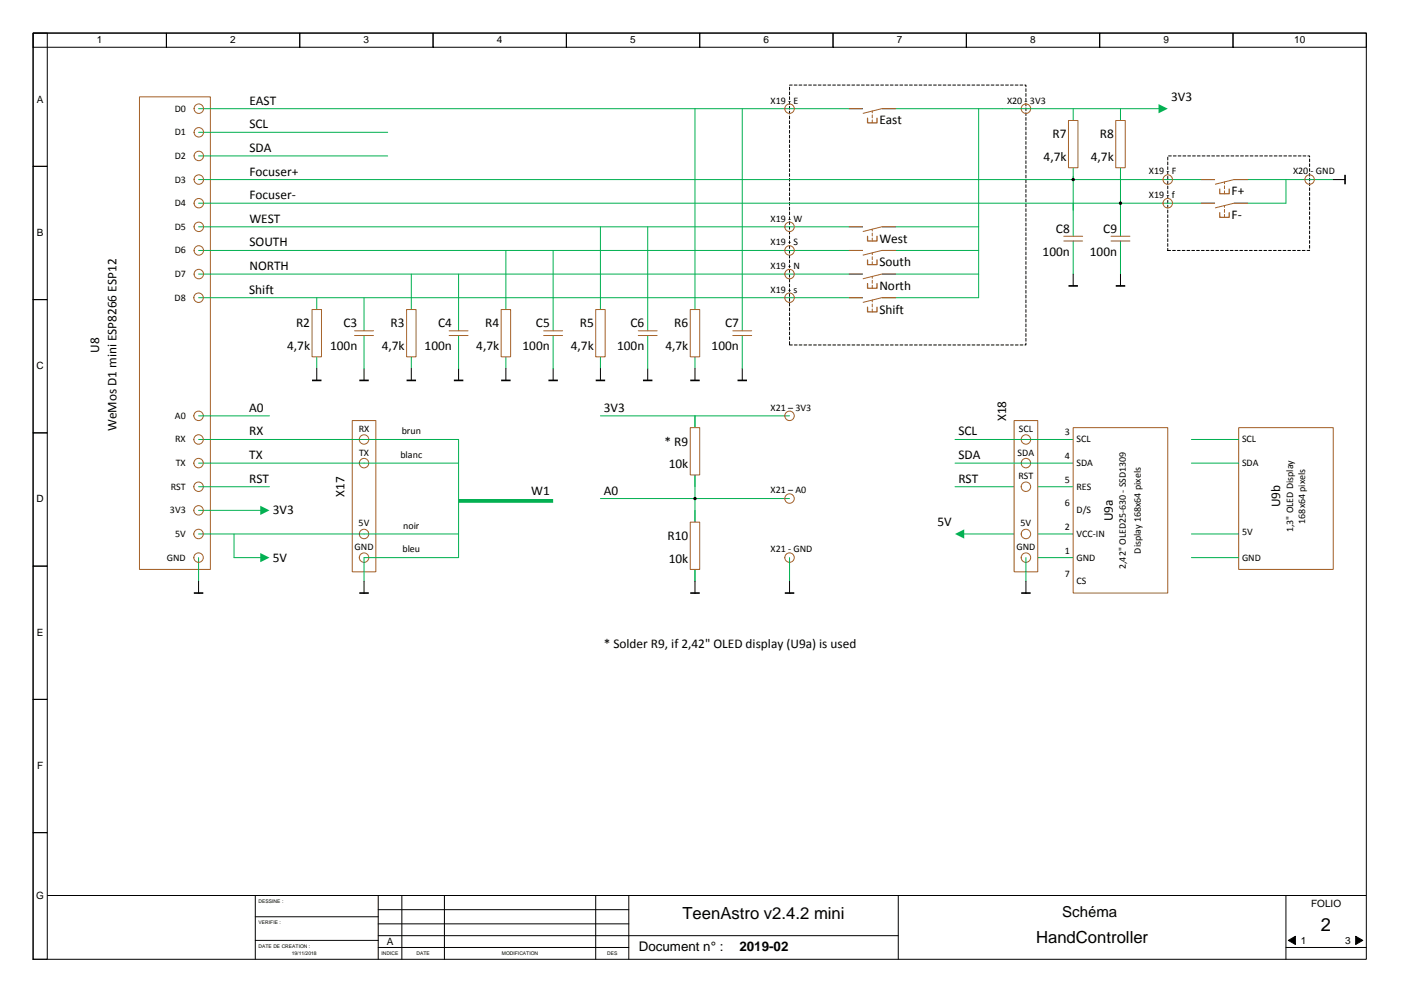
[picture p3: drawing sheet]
<svg xmlns="http://www.w3.org/2000/svg" width="297mm" height="210mm" viewBox="0 0 297 210" stroke-linecap="round" stroke-linejoin="round" font-family="sans-serif">
<g fill="none" stroke="#000" stroke-width=".21">
<path d="M7 7h282v196h-282zM7 7h28.2v3h-28.2zM7 7h3v28.2h-3zM35.2 7h28.2v3h-28.2zM63.4 7h28.2v3h-28.2zM91.6 7h28.2v3h-28.2zM119.8 7h28.2v3h-28.2zM148 7h28.2v3h-28.2zM176.2 7h28.2v3h-28.2zM204.4 7h28.2v3h-28.2zM232.6 7h28.2v3h-28.2zM260.8 7h28.2v3h-28.2z"/>
<path d="M7 35.2h3v28.2h-3zM7 63.4h3v28.2h-3zM7 91.6h3v28.2h-3zM7 119.8h3v28.2h-3zM7 148h3v28.2h-3zM7 176.2h3v26.8h-3zM10 189.5h279M54 189.5v13.5M54 199h26M54 194h26M80 189.5v13.5M80 198h110"/>
<path d="M80 195.5h53M80 192.5h53M85 189.5v13.5M94 189.5v13.5M126 189.5v13.5M133 189.5v13.5M190 189.5v13.5M272 189.5v13.5M272.5 199l1.5-.9v1.8zM286.7 198.1l1.6 .9-1.6 .9zM80 200.5h53M272 200.5h17"/>
</g>
<path d="M272.5 199l1.5-.9v1.8zM286.7 198.1l1.6 .9-1.6 .9z" fill="#000"/>
<path d="M202 103h35M203.7 113h23.3" fill="none" stroke="#00b050" stroke-width=".21"/>
<path d="M202 113l1.9-1v2z" fill="#00b050"/>
<path d="M167 58h40M167 48h40M147 88v35M217 118h10" fill="none" stroke="#00b050" stroke-width=".21"/>
<path d="M247 53h30v-20h-30v20M167 73h50v-55h-50v55" fill="none" stroke="#000" stroke-width=".21" stroke-dasharray=".6 .4"/>
<path d="M214.5 89h5v32h-5z" fill-rule="evenodd" fill="#fff"/>
<g fill="none" stroke="#a56027" stroke-width=".21">
<path d="M214.5 89h5v32h-5z"/>
<circle cx="217" cy="93" r="1"/>
<circle cx="217" cy="98" r="1"/>
<circle cx="217" cy="113" r="1"/>
<circle cx="217" cy="118" r="1"/>
</g>
<path d="M74.5 89h5v32h-5z" fill-rule="evenodd" fill="#fff"/>
<g fill="none" stroke="#a56027" stroke-width=".21">
<path d="M74.5 89h5v32h-5z"/>
<circle cx="77" cy="93" r="1"/>
<circle cx="77" cy="98" r="1"/>
<circle cx="77" cy="113" r="1"/>
<circle cx="77" cy="118" r="1"/>
</g>
<path d="M29.5 20.5h15v100h-15z" fill-rule="evenodd" fill="#fff"/>
<g fill="none" stroke="#a56027" stroke-width=".21">
<path d="M29.5 20.5h15v100h-15z"/>
<circle cx="42" cy="28" r="1"/>
<circle cx="42" cy="33" r="1"/>
<circle cx="42" cy="38" r="1"/>
<circle cx="42" cy="23" r="1"/>
<circle cx="42" cy="43" r="1"/>
<circle cx="42" cy="48" r="1"/>
<circle cx="42" cy="58" r="1"/>
<circle cx="42" cy="53" r="1"/>
<circle cx="42" cy="63" r="1"/>
<circle cx="42" cy="93" r="1"/>
<circle cx="42" cy="98" r="1"/>
<circle cx="42" cy="88" r="1"/>
<circle cx="42" cy="103" r="1"/>
</g>
<g fill="none" stroke="#00b050" stroke-width=".21">
<path d="M42 23h170M42 28h40M42 33h40M42 38h205M42 43h205M42 48h125M42 53h125M42 58h125M42 63h125M42 93h35M42 98h35M127 88h40"/>
<path d="M42 108h13.3"/>
</g>
<path d="M55.1 107l1.9 1-1.9 1z" fill="#00b050"/>
<g fill="none" stroke="#a56027" stroke-width=".21">
<circle cx="42" cy="113" r="1"/>
<circle cx="42" cy="108" r="1"/>
<circle cx="42" cy="118" r="1"/>
</g>
<path d="M202 93h25M202 98h25M42 113h35M42 118v5M77 118v5M217 118v5" fill="none" stroke="#00b050" stroke-width=".21"/>
<path d="M42 123v2.5M77 123v2.5M217 123v2.5" fill="none" stroke="#000" stroke-width=".21"/>
<path d="M41 125.5h2M76 125.5h2M216 125.5h2" fill="none" stroke="#000" stroke-width=".35"/>
<path d="M227 90.5h20v35h-20z" fill-rule="evenodd" fill="#fff"/>
<path d="M227 90.5h20v35h-20z" fill="none" stroke="#a56027" stroke-width=".21"/>
<path d="M67 63v15" fill="none" stroke="#00b050" stroke-width=".21"/>
<path d="M66 65.5h2v10h-2z" fill-rule="evenodd" fill="#fff"/>
<path d="M66 65.5h2v10h-2zM75 70h4M75 71h4" fill="none" stroke="#a56027" stroke-width=".21"/>
<path d="M67 78v2.5M77 78v2.5" fill="none" stroke="#000" stroke-width=".21"/>
<path d="M66 80.5h2M76 80.5h2" fill="none" stroke="#000" stroke-width=".35"/>
<path d="M77 63v7M77 71v7M87 63v15" fill="none" stroke="#00b050" stroke-width=".21"/>
<path d="M86 65.5h2v10h-2z" fill-rule="evenodd" fill="#fff"/>
<path d="M86 65.5h2v10h-2zM95 70h4M95 71h4" fill="none" stroke="#a56027" stroke-width=".21"/>
<path d="M87 78v2.5M97 78v2.5" fill="none" stroke="#000" stroke-width=".21"/>
<path d="M86 80.5h2M96 80.5h2" fill="none" stroke="#000" stroke-width=".35"/>
<path d="M97 63v7M97 71v7M107 63v15" fill="none" stroke="#00b050" stroke-width=".21"/>
<path d="M106 65.5h2v10h-2z" fill-rule="evenodd" fill="#fff"/>
<path d="M106 65.5h2v10h-2zM115 70h4M115 71h4" fill="none" stroke="#a56027" stroke-width=".21"/>
<path d="M107 78v2.5M117 78v2.5" fill="none" stroke="#000" stroke-width=".21"/>
<path d="M106 80.5h2M116 80.5h2" fill="none" stroke="#000" stroke-width=".35"/>
<path d="M117 63v7M117 71v7M127 63v15" fill="none" stroke="#00b050" stroke-width=".21"/>
<path d="M126 65.5h2v10h-2z" fill-rule="evenodd" fill="#fff"/>
<path d="M126 65.5h2v10h-2zM135 70h4M135 71h4" fill="none" stroke="#a56027" stroke-width=".21"/>
<path d="M127 78v2.5M137 78v2.5" fill="none" stroke="#000" stroke-width=".21"/>
<path d="M126 80.5h2M136 80.5h2" fill="none" stroke="#000" stroke-width=".35"/>
<path d="M137 63v7M137 71v7M147 63v15" fill="none" stroke="#00b050" stroke-width=".21"/>
<path d="M146 65.5h2v10h-2z" fill-rule="evenodd" fill="#fff"/>
<g fill="none" stroke="#a56027" stroke-width=".21">
<path d="M146 65.5h2v10h-2zM155 70h4M155 71h4"/>
<circle cx="167" cy="23" r="1"/>
<circle cx="217" cy="23" r="1"/>
<circle cx="167" cy="48" r="1"/>
<circle cx="167" cy="58" r="1"/>
<circle cx="167" cy="53" r="1"/>
<circle cx="167" cy="63" r="1"/>
<circle cx="167" cy="105.5" r="1"/>
</g>
<path d="M147 78v2.5M157 78v2.5" fill="none" stroke="#000" stroke-width=".21"/>
<path d="M146 80.5h2M156 80.5h2" fill="none" stroke="#000" stroke-width=".35"/>
<g fill="none" stroke="#00b050" stroke-width=".21">
<path d="M147 23v40M157 23v47M207 23v40h-40M227 23v15M87 58v5M97 58v5M107 53v10M117 53v10M127 48v15M137 48v15M167 53h40M157 71v7"/>
<path d="M127 105.5h40"/>
</g>
<path d="M226 25.5h2v10h-2z" fill-rule="evenodd" fill="#fff"/>
<path d="M226 25.5h2v10h-2z" fill="none" stroke="#a56027" stroke-width=".21"/>
<path d="M237 23v15" fill="none" stroke="#00b050" stroke-width=".21"/>
<path d="M236 25.5h2v10h-2z" fill-rule="evenodd" fill="#fff"/>
<g fill="none" stroke="#a56027" stroke-width=".21">
<path d="M236 25.5h2v10h-2zM225 50h4M225 51h4M235 50h4M235 51h4"/>
<circle cx="247" cy="38" r="1"/>
<circle cx="277" cy="38" r="1"/>
<circle cx="247" cy="43" r="1"/>
<circle cx="167" cy="88" r="1"/>
<circle cx="167" cy="118" r="1"/>
</g>
<path d="M227 37.4v12.6M237 37.4v12.6M247 38h35M272 38v5h-25M227 51v7M237 51v7M167 118v5" fill="none" stroke="#00b050" stroke-width=".21"/>
<g fill="none" stroke="#000" stroke-width=".21">
<path d="M282 38h2.5M227 58v2.5M237 58v2.5M167 123v2.5"/>
<circle cx="227" cy="38" r=".25"/>
<circle cx="237" cy="43" r=".25"/>
</g>
<path d="M284.5 37v2M226 60.5h2M236 60.5h2M166 125.5h2" fill="none" stroke="#000" stroke-width=".35"/>
<g fill="#000">
<circle cx="227" cy="38" r=".25"/>
<circle cx="237" cy="43" r=".25"/>
</g>
<path d="M182.5 22h4v2h-4z" fill-rule="evenodd" fill="#fff"/>
<path d="M179.5 23h3M189.5 23h-3l-4 1" fill="none" stroke="#a56027" stroke-width=".21"/>
<path d="M183.5 25v1h2v-1" fill="none" stroke="#a56027" stroke-width=".26"/>
<path d="M184.5 26v-2.5" fill="none" stroke="#a56027" stroke-width=".21" stroke-dasharray=".6 .4"/>
<path d="M182.5 47h4v2h-4z" fill-rule="evenodd" fill="#fff"/>
<path d="M179.5 48h3M189.5 48h-3l-4 1" fill="none" stroke="#a56027" stroke-width=".21"/>
<path d="M183.5 50v1h2v-1" fill="none" stroke="#a56027" stroke-width=".26"/>
<path d="M184.5 51v-2.5" fill="none" stroke="#a56027" stroke-width=".21" stroke-dasharray=".6 .4"/>
<path d="M182.5 52h4v2h-4z" fill-rule="evenodd" fill="#fff"/>
<path d="M179.5 53h3M189.5 53h-3l-4 1" fill="none" stroke="#a56027" stroke-width=".21"/>
<path d="M183.5 55v1h2v-1" fill="none" stroke="#a56027" stroke-width=".26"/>
<path d="M184.5 56v-2.5" fill="none" stroke="#a56027" stroke-width=".21" stroke-dasharray=".6 .4"/>
<path d="M182.5 57h4v2h-4z" fill-rule="evenodd" fill="#fff"/>
<path d="M179.5 58h3M189.5 58h-3l-4 1" fill="none" stroke="#a56027" stroke-width=".21"/>
<path d="M183.5 60v1h2v-1" fill="none" stroke="#a56027" stroke-width=".26"/>
<path d="M184.5 61v-2.5" fill="none" stroke="#a56027" stroke-width=".21" stroke-dasharray=".6 .4"/>
<path d="M182.5 62h4v2h-4z" fill-rule="evenodd" fill="#fff"/>
<path d="M179.5 63h3M189.5 63h-3l-4 1" fill="none" stroke="#a56027" stroke-width=".21"/>
<path d="M183.5 65v1h2v-1" fill="none" stroke="#a56027" stroke-width=".26"/>
<path d="M184.5 66v-2.5" fill="none" stroke="#a56027" stroke-width=".21" stroke-dasharray=".6 .4"/>
<path d="M257 37h4v2h-4z" fill-rule="evenodd" fill="#fff"/>
<path d="M254 38h3M264 38h-3l-4 1" fill="none" stroke="#a56027" stroke-width=".21"/>
<path d="M258 40v1h2v-1" fill="none" stroke="#a56027" stroke-width=".26"/>
<path d="M259 41v-2.5" fill="none" stroke="#a56027" stroke-width=".21" stroke-dasharray=".6 .4"/>
<path d="M257 42h4v2h-4z" fill-rule="evenodd" fill="#fff"/>
<g fill="none" stroke="#a56027" stroke-width=".21">
<path d="M254 43h3M264 43h-3l-4 1"/>
<circle cx="217" cy="103" r="1"/>
</g>
<path d="M258 45v1h2v-1" fill="none" stroke="#a56027" stroke-width=".26"/>
<path d="M259 46v-2.5" fill="none" stroke="#a56027" stroke-width=".21" stroke-dasharray=".6 .4"/>
<path d="M77 93h20v25h-20M77 98h20M42 103h15M49.5 118h5.8M77 113h20" fill="none" stroke="#00b050" stroke-width=".21"/>
<path d="M97 106h20" fill="none" stroke="#00b050" stroke-width=".79" stroke-linecap="butt"/>
<path d="M55.1 117l1.9 1-1.9 1z" fill="#00b050"/>
<path d="M212 23h33.3M49.5 113v5" fill="none" stroke="#00b050" stroke-width=".21"/>
<path d="M245.1 22l1.9 1-1.9 1z" fill="#00b050"/>
<path d="M147 88v15" fill="none" stroke="#00b050" stroke-width=".21"/>
<path d="M146 90.5h2v10h-2z" fill-rule="evenodd" fill="#fff"/>
<path d="M146 90.5h2v10h-2z" fill="none" stroke="#a56027" stroke-width=".21"/>
<path d="M147 108v15" fill="none" stroke="#00b050" stroke-width=".21"/>
<path d="M146 110.5h2v10h-2z" fill-rule="evenodd" fill="#fff"/>
<path d="M146 110.5h2v10h-2z" fill="none" stroke="#a56027" stroke-width=".21"/>
<circle cx="147" cy="105.5" r=".25" fill="#000"/>
<g fill="none" stroke="#000" stroke-width=".21">
<path d="M147 123v2.5"/>
<circle cx="147" cy="105.5" r=".25"/>
</g>
<path d="M146 125.5h2" fill="none" stroke="#000" stroke-width=".35"/>
<path d="M42 88h15" fill="none" stroke="#00b050" stroke-width=".21"/>
<path d="M262 90.5h20v30h-20z" fill-rule="evenodd" fill="#fff"/>
<path d="M262 90.5h20v30h-20z" fill="none" stroke="#a56027" stroke-width=".21"/>
<path d="M252 98h10M252 93h10M252 118h10M252 113h10" fill="none" stroke="#00b050" stroke-width=".21"/>
<text font-size="3.9" x="279.4" y="197.1">2</text>
<g font-size="3.5">
<text x="144.3" y="194.6">TeenAstro v2.4.2 mini</text>
<text x="219.1" y="199.6">HandController</text>
</g>
<text font-size="3.2" x="224.7" y="194">Schéma</text>
<g font-size="2.8">
<text x="52.8" y="22.2">EAST</text>
<text x="247.7" y="21.3">3V3</text>
<text x="52.8" y="27.2">SCL</text>
<text x="186" y="26.3">East</text>
<text x="222.6" y="29.3">R7</text>
<text x="232.6" y="29.3">R8</text>
<text x="52.8" y="32.2">SDA</text>
<text x="220.7" y="34.1">4,7k</text>
<text x="230.7" y="34.1">4,7k</text>
<text x="52.8" y="37.2">Focuser+</text>
<text x="260.5" y="41.3">F+</text>
<text x="52.8" y="42.2">Focuser-</text>
<text x="52.8" y="47.2">WEST</text>
<text x="260.5" y="46.3">F-</text>
<text x="52.8" y="52.2">SOUTH</text>
<text x="186" y="51.3">West</text>
<text x="223.4" y="49.3">C8</text>
<text x="233.4" y="49.3">C9</text>
<text x="52.8" y="57.2">NORTH</text>
<text x="186" y="56.3">South</text>
<text x="220.5" y="54.1">100n</text>
<text x="230.5" y="54.1">100n</text>
<text x="52.7" y="62.2">Shift</text>
<text x="186" y="61.3">North</text>
<text x="62.6" y="69.3">R2</text>
<text x="72.7" y="69.3">C3</text>
<text x="82.6" y="69.3">R3</text>
<text x="92.7" y="69.3">C4</text>
<text x="102.6" y="69.3">R4</text>
<text x="113.4" y="69.3">C5</text>
<text x="122.6" y="69.3">R5</text>
<text x="133.4" y="69.3">C6</text>
<text x="142.6" y="69.3">R6</text>
<text x="153.4" y="69.3">C7</text>
<text x="186" y="66.3">Shift</text>
<text x="20.9" y="74.6" transform="rotate(-90 20.9 74.6)">U8</text>
<text x="60.7" y="74.1">4,7k</text>
<text x="69.8" y="74.1">100n</text>
<text x="80.7" y="74.1">4,7k</text>
<text x="89.8" y="74.1">100n</text>
<text x="100.7" y="74.1">4,7k</text>
<text x="110.5" y="74.1">100n</text>
<text x="120.7" y="74.1">4,7k</text>
<text x="130.5" y="74.1">100n</text>
<text x="140.7" y="74.1">4,7k</text>
<text x="150.5" y="74.1">100n</text>
<text x="52.7" y="87.2">A0</text>
<text x="127.7" y="87.2">3V3</text>
<text x="212.8" y="89.2" transform="rotate(-90 212.8 89.2)">X18</text>
<text x="24.6" y="91.3" transform="rotate(-90 24.6 91.3)">WeMos D1 mini ESP8266 ESP12</text>
<text x="52.7" y="92.2">RX</text>
<text x="140.6" y="94.3">* R9</text>
<text x="202.7" y="92.2">SCL</text>
<text x="52.7" y="97.2">TX</text>
<text x="141.4" y="99.1">10k</text>
<text x="202.7" y="97.2">SDA</text>
<text x="52.7" y="102.2">RST</text>
<text x="72.8" y="105.2" transform="rotate(-90 72.8 105.2)">X17</text>
<text x="112.4" y="104.7">W1</text>
<text x="127.7" y="104.7">A0</text>
<text x="202.7" y="102.2">RST</text>
<text x="270.8" y="107.4" transform="rotate(-90 270.8 107.4)">U9b</text>
<text x="57.7" y="108.8">3V3</text>
<text x="198.3" y="111.3">5V</text>
<text x="235.4" y="110.3" transform="rotate(-90 235.4 110.3)">U9a</text>
<text x="57.7" y="118.8">5V</text>
<text x="141.2" y="114.3">R10</text>
<text x="141.4" y="119.1">10k</text>
<text x="127.7" y="137.2">* Solder R9, if 2,42&quot; OLED display (U9a) is used</text>
<text x="135.1" y="201.3">Document n° :</text>
<text x="156.4" y="201.3">2019-02</text>
</g>
<g font-size="2.1">
<text x="20.5" y="9.1">1</text>
<text x="48.7" y="9.1">2</text>
<text x="76.9" y="9.1">3</text>
<text x="105.1" y="9.1">4</text>
<text x="133.3" y="9.1">5</text>
<text x="161.5" y="9.1">6</text>
<text x="189.7" y="9.1">7</text>
<text x="217.9" y="9.1">8</text>
<text x="246.1" y="9.1">9</text>
<text x="273.7" y="9.1">10</text>
<text x="7.8" y="21.7">A</text>
<text x="37" y="23.6">D0</text>
<text x="163" y="21.9">X19 -</text>
<text x="167.8" y="21.9">E</text>
<text x="213" y="21.9">X20 -</text>
<text x="217.9" y="21.9">3V3</text>
<text x="37" y="28.6">D1</text>
<text x="37" y="33.6">D2</text>
<text x="37" y="38.6">D3</text>
<text x="243" y="36.9">X19 -</text>
<text x="243" y="41.9">X19 -</text>
<text x="247.8" y="36.9">F</text>
<text x="247.8" y="41.9">f</text>
<text x="273.5" y="36.9">X20</text>
<text x="277.2" y="36.9">- GND</text>
<text x="37" y="43.6">D4</text>
<text x="163" y="46.9">X19 -</text>
<text x="167.8" y="46.9">W</text>
<text x="7.8" y="49.9">B</text>
<text x="37" y="48.6">D5</text>
<text x="37" y="53.6">D6</text>
<text x="163" y="51.9">X19 -</text>
<text x="167.8" y="51.9">S</text>
<text x="37" y="58.6">D7</text>
<text x="163" y="56.9">X19 -</text>
<text x="167.8" y="56.9">N</text>
<text x="36.9" y="63.6">D8</text>
<text x="163" y="61.9">X19 -</text>
<text x="167.8" y="61.9">s</text>
<text x="7.7" y="78.1">C</text>
<text x="37" y="88.6">A0</text>
<text x="163" y="86.9">X21 – 3V3</text>
<text x="37" y="93.6">RX</text>
<text x="75.9" y="91.4">RX</text>
<text x="85" y="91.9">brun</text>
<text x="215.5" y="91.4">SCL</text>
<text x="225.2" y="92.1">3</text>
<text x="227.7" y="93.6">SCL</text>
<text x="262.7" y="93.6">SCL</text>
<text x="37.2" y="98.6">TX</text>
<text x="75.9" y="96.4">TX</text>
<text x="84.7" y="96.9">blanc</text>
<text x="215.3" y="96.4">SDA</text>
<text x="215.4" y="101.4">RST</text>
<text x="225.2" y="97.1">4</text>
<text x="227.7" y="98.6">SDA</text>
<text x="262.7" y="98.6">SDA</text>
<text x="7.7" y="106.3">D</text>
<text x="36.1" y="103.6">RST</text>
<text x="163" y="104.4">X21 – A0</text>
<text x="225.2" y="102.1">5</text>
<text x="225.2" y="107.1">6</text>
<text x="227.7" y="103.6">RES</text>
<text x="35.9" y="108.6">3V3</text>
<text x="37" y="113.6">5V</text>
<text x="75.9" y="111.4">5V</text>
<text x="85.3" y="111.9">noir</text>
<text x="215.9" y="111.4">5V</text>
<text x="225.2" y="112.1">2</text>
<text x="227.7" y="113.6">VCC-IN</text>
<text x="227.7" y="108.6">D/S</text>
<text x="262.7" y="113.1">5V</text>
<text x="273.6" y="112.6" transform="rotate(-90 273.6 112.6)">1,3&quot; OLED Display</text>
<text x="276.1" y="110.8" transform="rotate(-90 276.1 110.8)">168x64 pixels</text>
<text x="35.3" y="118.6">GND</text>
<text x="75" y="116.4">GND</text>
<text x="85.1" y="116.9">bleu</text>
<text x="163" y="116.9">X21 - GND</text>
<text x="215" y="116.4">GND</text>
<text x="225.2" y="117.1">1</text>
<text x="227.7" y="118.6">GND</text>
<text x="241.3" y="117.2" transform="rotate(-90 241.3 117.2)">Display 168x64 pixels</text>
<text x="262.7" y="118.6">GND</text>
<text x="225.2" y="122.1">7</text>
<text x="227.7" y="123.6">CS</text>
<text x="238.1" y="120.4" transform="rotate(-90 238.1 120.4)">2,42&quot; OLED25-630 - SSD1309</text>
<text x="7.8" y="134.5">E</text>
<text x="7.9" y="162.7">F</text>
<text x="7.7" y="190.2">G</text>
<text x="277.3" y="191.9">FOLIO</text>
<text x="81.8" y="199.9">A</text>
<text x="275.1" y="199.8">1</text>
<text x="284.5" y="199.8">3</text>
</g>
<g font-size="1.1">
<text x="54.7" y="191.1">DESSINE :</text>
<text x="54.7" y="195.6">VERIFIE :</text>
<text x="54.7" y="200.6">DATE DE CREATION :</text>
<text x="61.7" y="202.1">19/11/2018</text>
<text x="80.7" y="202.1">INDICE</text>
<text x="88.1" y="202.1">DATE</text>
<text x="106.1" y="202.1">MODIFICATION</text>
<text x="128.4" y="202.1">DES</text>
</g>
</svg>
